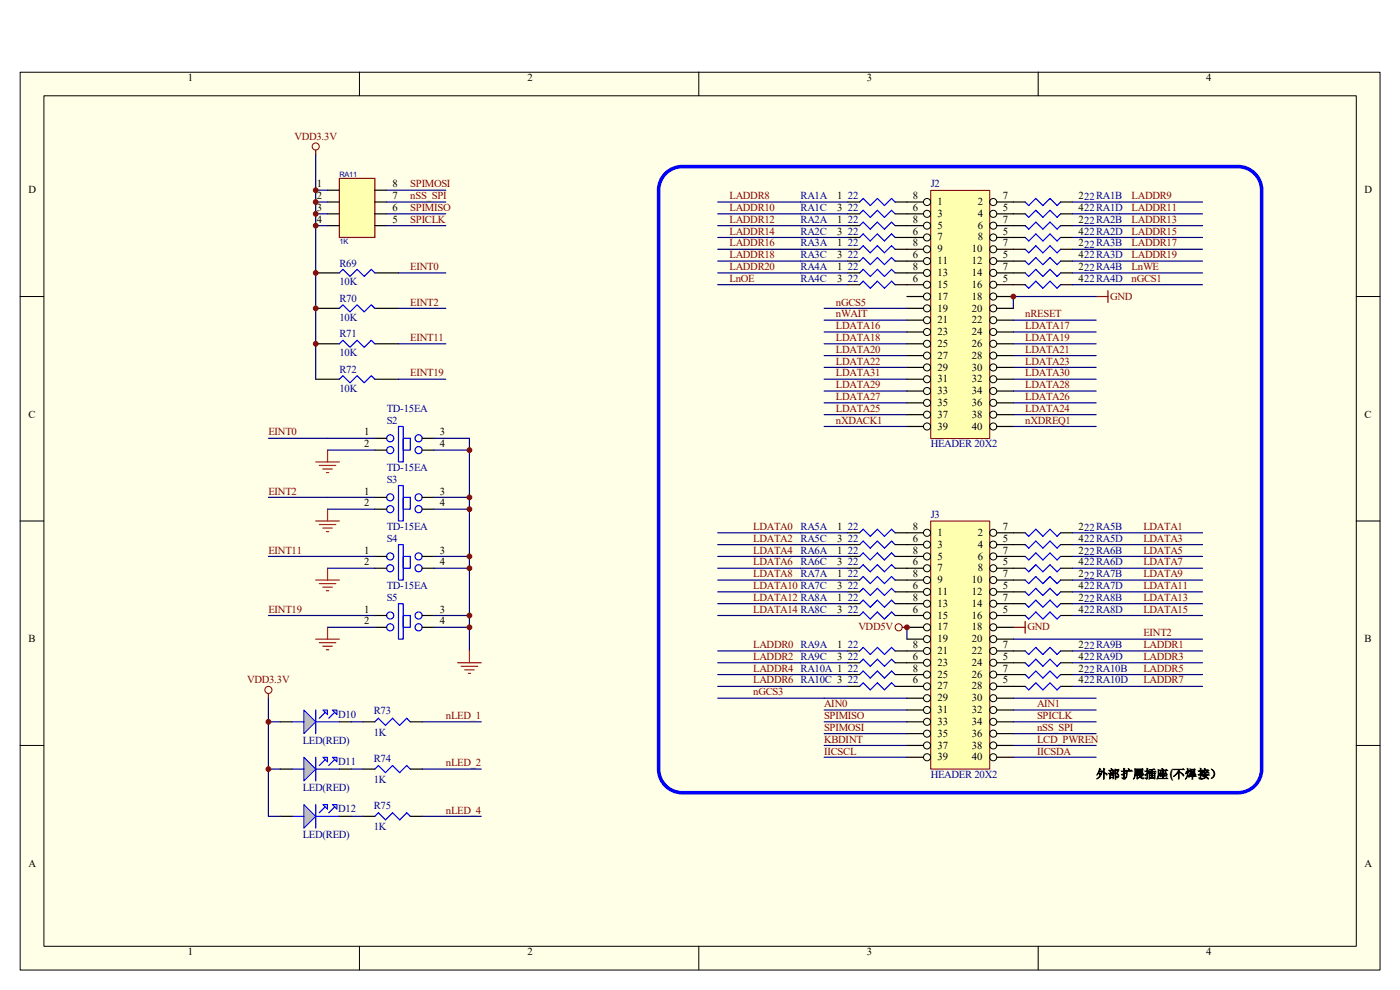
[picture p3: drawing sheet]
<svg xmlns="http://www.w3.org/2000/svg" width="297mm" height="210mm" viewBox="0 0 297 210" stroke-linecap="round" stroke-linejoin="round" font-family="sans-serif">
<path d="M4.3 15.3h288.5v190.5h-288.5z" fill="#ffffe8"/>
<g fill="none" stroke="#000" stroke-width=".21">
<path d="M4.3 15.3h288.5v190.5h-288.5zM76.3 15.3v5M148.3 15.3v5M220.2 15.3v5M9.3 20.3h278.4v180.4h-278.4zM4.3 62.9h5M287.7 62.9h5M4.3 110.5h5M287.7 110.5h5M4.3 158.1h5M287.7 158.1h5M76.3 200.7v5.1"/>
<path d="M148.3 200.7v5.1M220.2 200.7v5.1"/>
</g>
<path d="M140.9 37.1a5 5 0 0 1 3.8-1.8h117.9a5 5 0 0 1 5.1 5v122.9a5 5 0 0 1-5.1 5h-117.9a5 5 0 0 1-5-5v-122.9a5 5 0 0 1 1.2-3.2z" fill="none" stroke="#00f" stroke-width=".75"/>
<circle cx="190.7" cy="133.1" r=".75" fill="none" stroke="#800000" stroke-width=".21"/>
<path d="M191.4 133.1h1M215 133.1h2.5M217.5 131.8v2.5" fill="none" stroke="#800000" stroke-width=".25"/>
<g fill="none" stroke="#000080" stroke-width=".25">
<path d="M152.3 57.9h17.5M152.3 55.4h17.5M152.3 52.9h17.5M152.3 50.4h17.5M152.3 47.9h17.5M152.3 45.4h17.5M152.3 42.9h17.5M237.6 55.4h17.5M237.6 52.9h17.5M237.6 50.4h17.5M237.6 47.9h17.5M237.6 45.4h17.5"/>
<path d="M237.6 42.9h17.5M174.8 77.9h17.6M174.8 75.4h17.6M174.8 72.9h17.6M174.8 70.4h17.6M215 77.9h17.5M215 75.4h17.5M215 72.9h17.5M215 70.4h17.5M174.8 88h17.6M174.8 85.5h17.6M174.8 83h17.6"/>
<path d="M174.8 80.4h17.6M215 88h17.5M215 85.5h17.5M215 83h17.5M215 80.4h17.5M152.3 113h17.5M152.3 118h17.5M152.3 115.5h17.5M237.6 113h17.5M237.6 118h17.5M237.6 115.5h17.5M152.3 138.1h17.5"/>
<path d="M152.3 130.6h17.5M152.3 128.1h17.5M152.3 125.6h17.5M152.3 123.1h17.5M152.3 120.5h17.5M237.6 138.1h17.5M237.6 130.6h17.5M237.6 128.1h17.5M237.6 125.6h17.5M237.6 123.1h17.5M237.6 120.5h17.5M152.3 145.6h17.5"/>
<path d="M152.3 143.1h17.5M152.3 140.6h17.5M237.6 145.6h17.5M237.6 143.1h17.5M237.6 140.6h17.5"/>
</g>
<path d="M197.5 110.6h12.5v52.6h-12.5z" fill="#ffffb0"/>
<path d="M197.4 110.5h12.6v52.7h-12.6z" fill="none" stroke="#800000" stroke-width=".21"/>
<g fill="none" stroke="#000" stroke-width=".21">
<circle cx="196.7" cy="115.5" r=".75"/>
<circle cx="196.7" cy="118" r=".75"/>
<circle cx="196.7" cy="113" r=".75"/>
<circle cx="210.7" cy="118" r=".75"/>
<circle cx="210.7" cy="115.5" r=".75"/>
<circle cx="210.7" cy="113" r=".75"/>
<circle cx="196.7" cy="130.6" r=".75"/>
<circle cx="196.7" cy="135.6" r=".75"/>
<circle cx="196.7" cy="138.1" r=".75"/>
<circle cx="196.7" cy="128.1" r=".75"/>
<circle cx="196.7" cy="120.5" r=".75"/>
<circle cx="196.7" cy="123.1" r=".75"/>
<circle cx="196.7" cy="133.1" r=".75"/>
<circle cx="196.7" cy="125.6" r=".75"/>
<circle cx="210.7" cy="135.6" r=".75"/>
<circle cx="210.7" cy="138.1" r=".75"/>
<circle cx="210.7" cy="133.1" r=".75"/>
<circle cx="210.7" cy="128.1" r=".75"/>
<circle cx="210.7" cy="123.1" r=".75"/>
<circle cx="210.7" cy="120.5" r=".75"/>
<circle cx="210.7" cy="125.6" r=".75"/>
<circle cx="210.7" cy="130.6" r=".75"/>
<circle cx="196.7" cy="153.1" r=".75"/>
<circle cx="196.7" cy="158.1" r=".75"/>
<circle cx="196.7" cy="145.6" r=".75"/>
<circle cx="196.7" cy="148.1" r=".75"/>
<circle cx="196.7" cy="155.6" r=".75"/>
<circle cx="196.7" cy="140.6" r=".75"/>
<circle cx="196.7" cy="143.1" r=".75"/>
<circle cx="196.7" cy="150.6" r=".75"/>
<circle cx="210.7" cy="155.6" r=".75"/>
<circle cx="210.7" cy="145.6" r=".75"/>
<circle cx="210.7" cy="150.6" r=".75"/>
<circle cx="210.7" cy="153.1" r=".75"/>
<circle cx="210.7" cy="158.1" r=".75"/>
<circle cx="210.7" cy="140.6" r=".75"/>
<circle cx="210.7" cy="148.1" r=".75"/>
<circle cx="210.7" cy="143.1" r=".75"/>
<circle cx="196.7" cy="160.6" r=".75"/>
<circle cx="210.7" cy="160.6" r=".75"/>
</g>
<g fill="none" stroke="#000" stroke-width=".25">
<path d="M192.4 113h3.5M192.4 115.5h3.5M192.4 118h3.5M211.5 113h3.5M211.5 115.5h3.5M211.5 118h3.5M192.4 120.5h3.5M192.4 123.1h3.5M192.4 125.6h3.5M192.4 128.1h3.5M192.4 130.6h3.5M192.4 133.1h3.5"/>
<path d="M192.4 135.6h3.5M192.4 138.1h3.5M211.5 120.5h3.5M211.5 123.1h3.5M211.5 125.6h3.5M211.5 128.1h3.5M211.5 130.6h3.5M211.5 133.1h3.5M211.5 135.6h3.5M211.5 138.1h3.5M192.4 140.6h3.5M192.4 143.1h3.5"/>
<path d="M192.4 145.6h3.5M192.4 148.1h3.5M192.4 150.6h3.5M192.4 153.1h3.5M192.4 155.6h3.5M192.4 158.1h3.5M211.5 140.6h3.5M211.5 143.1h3.5M211.5 145.6h3.5M211.5 148.1h3.5M211.5 150.6h3.5M211.5 153.1h3.5"/>
<path d="M211.5 155.6h3.5M211.5 158.1h3.5M192.4 160.6h3.5M211.5 160.6h3.5"/>
</g>
<path d="M192.4 133.1v2.5M174.8 150.6h17.6M174.8 153.1h17.6M174.8 155.6h17.6M174.8 158.1h17.6M215 150.6h17.5M215 153.1h17.5M215 155.6h17.5M215 158.1h17.5M174.8 160.6h17.6M215 160.6h17.5" fill="none" stroke="#000080" stroke-width=".25"/>
<path d="M197.5 40.4h12.5v52.6h-12.5z" fill="#ffffb0"/>
<g fill="none" stroke="#800000" stroke-width=".21">
<path d="M197.4 40.4h12.6v52.6h-12.6z"/>
<circle cx="67" cy="31.1" r=".75"/>
</g>
<g fill="none" stroke="#000" stroke-width=".21">
<circle cx="196.7" cy="50.4" r=".75"/>
<circle cx="196.7" cy="42.9" r=".75"/>
<circle cx="196.7" cy="52.9" r=".75"/>
<circle cx="196.7" cy="47.9" r=".75"/>
<circle cx="196.7" cy="45.4" r=".75"/>
<circle cx="196.7" cy="55.4" r=".75"/>
<circle cx="196.7" cy="57.9" r=".75"/>
<circle cx="210.7" cy="50.4" r=".75"/>
<circle cx="210.7" cy="42.9" r=".75"/>
<circle cx="210.7" cy="45.4" r=".75"/>
<circle cx="210.7" cy="55.4" r=".75"/>
<circle cx="210.7" cy="47.9" r=".75"/>
<circle cx="210.7" cy="52.9" r=".75"/>
<circle cx="210.7" cy="57.9" r=".75"/>
<circle cx="196.7" cy="72.9" r=".75"/>
<circle cx="196.7" cy="65.4" r=".75"/>
<circle cx="196.7" cy="70.4" r=".75"/>
<circle cx="196.7" cy="60.4" r=".75"/>
<circle cx="196.7" cy="75.4" r=".75"/>
<circle cx="196.7" cy="62.9" r=".75"/>
<circle cx="196.7" cy="67.9" r=".75"/>
<circle cx="196.7" cy="77.9" r=".75"/>
<circle cx="210.7" cy="65.4" r=".75"/>
<circle cx="210.7" cy="70.4" r=".75"/>
<circle cx="210.7" cy="62.9" r=".75"/>
<circle cx="210.7" cy="72.9" r=".75"/>
<circle cx="210.7" cy="75.4" r=".75"/>
<circle cx="210.7" cy="67.9" r=".75"/>
<circle cx="210.7" cy="77.9" r=".75"/>
<circle cx="210.7" cy="60.4" r=".75"/>
<circle cx="196.7" cy="88" r=".75"/>
<circle cx="196.7" cy="85.5" r=".75"/>
<circle cx="196.7" cy="90.5" r=".75"/>
<circle cx="196.7" cy="80.4" r=".75"/>
<circle cx="196.7" cy="83" r=".75"/>
<circle cx="210.7" cy="85.5" r=".75"/>
<circle cx="210.7" cy="90.5" r=".75"/>
<circle cx="210.7" cy="80.4" r=".75"/>
<circle cx="210.7" cy="88" r=".75"/>
<circle cx="210.7" cy="83" r=".75"/>
</g>
<g fill="none" stroke="#000" stroke-width=".25">
<path d="M67 57.9h5M79.5 57.9h5M179.9 42.9h2.5M179.9 45.4h2.5M179.9 47.9h2.5M179.9 50.4h2.5M179.9 52.9h2.5M179.9 55.4h2.5M179.9 57.9h2.5M189.9 42.9h6M189.9 45.4h6M189.9 47.9h6"/>
<path d="M189.9 50.4h6M189.9 52.9h6M189.9 55.4h6M189.9 57.9h6M211.5 42.9h6M211.5 45.4h6M211.5 47.9h6M211.5 50.4h6M211.5 52.9h6M211.5 55.4h6M211.5 57.9h6M225 42.9h2.5"/>
<path d="M225 45.4h2.5M225 47.9h2.5M225 50.4h2.5M225 52.9h2.5M225 55.4h2.5M225 57.9h2.5M67 65.4h5M67 72.9h5M79.5 65.4h5M79.5 72.9h5M179.9 60.4h2.5M189.9 60.4h6"/>
<path d="M192.4 62.9h3.5M192.4 65.4h3.5M192.4 67.9h3.5M192.4 70.4h3.5M192.4 72.9h3.5M192.4 75.4h3.5M192.4 77.9h3.5M211.5 60.4h6M211.5 62.9h3.5M211.5 65.4h3.5M211.5 67.9h3.5M211.5 70.4h3.5"/>
<path d="M211.5 72.9h3.5M211.5 75.4h3.5M211.5 77.9h3.5M225 60.4h2.5M67 80.4h5M79.5 80.4h5M192.4 80.4h3.5M192.4 83h3.5M192.4 85.5h3.5M192.4 88h3.5M192.4 90.5h3.5M211.5 80.4h3.5"/>
<path d="M211.5 83h3.5M211.5 85.5h3.5M211.5 88h3.5M211.5 90.5h3.5M179.9 113h2.5M179.9 115.5h2.5M179.9 118h2.5M189.9 113h2.5M189.9 115.5h2.5M189.9 118h2.5M215 113h2.5M215 115.5h2.5"/>
<path d="M215 118h2.5M225 113h2.5M225 115.5h2.5M225 118h2.5M179.9 120.5h2.5M179.9 123.1h2.5M179.9 125.6h2.5M179.9 128.1h2.5M179.9 130.6h2.5M179.9 138.1h2.5M189.9 120.5h2.5M189.9 123.1h2.5"/>
<path d="M189.9 125.6h2.5M189.9 128.1h2.5M189.9 130.6h2.5M189.9 138.1h2.5M215 120.5h2.5M215 123.1h2.5M215 125.6h2.5M215 128.1h2.5M215 130.6h2.5M215 138.1h2.5M225 120.5h2.5M225 123.1h2.5"/>
<path d="M225 125.6h2.5M225 128.1h2.5M225 130.6h2.5M225 138.1h2.5M179.9 140.6h2.5M179.9 143.1h2.5M179.9 145.6h2.5M189.9 140.6h2.5M189.9 143.1h2.5M189.9 145.6h2.5M215 140.6h2.5M215 143.1h2.5"/>
<path d="M215 145.6h2.5M225 140.6h2.5M225 143.1h2.5M225 145.6h2.5"/>
</g>
<g fill="none" stroke="#000080" stroke-width=".25">
<path d="M67 57.9v22.5M84.5 57.9h10.1M169.8 57.9h10.1M169.8 42.9h10.1M169.8 45.4h10.1M169.8 47.9h10.1M169.8 50.4h10.1M169.8 52.9h10.1M169.8 55.4h10.1M227.5 57.9h27.6M227.5 42.9h10.1M227.5 45.4h10.1"/>
<path d="M227.5 47.9h10.1M227.5 50.4h10.1M227.5 52.9h10.1M227.5 55.4h10.1M84.5 65.4h10.1M84.5 72.9h10.1M152.3 60.4h27.6M174.8 67.9h17.6M174.8 65.4h17.6M215 67.9h17.5M227.5 60.4h27.6M232.5 62.9h-17.5v2.5"/>
<path d="M56.9 93h12.6M84.5 80.4h10.1M99.6 93v45.1M174.8 90.5h17.6M215 90.5h17.5M56.9 118h12.6M56.9 105.5h12.6M169.8 113h10.1M169.8 115.5h10.1M169.8 118h10.1M227.5 113h10.1M227.5 115.5h10.1"/>
<path d="M227.5 118h10.1M56.9 130.6h12.6M169.8 120.5h10.1M169.8 123.1h10.1M169.8 125.6h10.1M169.8 128.1h10.1M169.8 130.6h10.1M169.8 138.1h10.1M215 135.6h40.1M227.5 120.5h10.1M227.5 123.1h10.1M227.5 125.6h10.1"/>
<path d="M227.5 128.1h10.1M227.5 130.6h10.1M227.5 138.1h10.1M152.3 148.1h40.1M169.8 140.6h10.1M169.8 143.1h10.1M169.8 145.6h10.1M215 148.1h17.5M227.5 140.6h10.1M227.5 143.1h10.1M227.5 145.6h10.1M56.9 163.2v10"/>
<path d="M89.6 163.2h12.5M89.6 173.2h12.5"/>
</g>
<path d="M67 31.8v1M232.5 62.9h2.6M235.1 61.7v2.5" fill="none" stroke="#800000" stroke-width=".25"/>
<g fill="none" stroke="#00f" stroke-width=".25">
<path d="M72 57.9l.7-.8 1.6 1.5 1.5-1.5 1.5 1.5 1.5-1.5 .7 .8M182.4 42.9l.7-.8 1.5 1.5 1.5-1.5 1.5 1.5 1.5-1.5 .8 .8M182.4 45.4l.7-.8 1.5 1.5 1.5-1.5 1.5 1.5 1.5-1.5 .8 .8M182.4 47.9l.7-.8 1.5 1.5 1.5-1.5 1.5 1.5 1.5-1.5 .8 .8M182.4 50.4l.7-.8 1.5 1.5 1.5-1.5 1.5 1.5 1.5-1.5 .8 .8M182.4 52.9l.7-.8 1.5 1.5 1.5-1.5 1.5 1.5 1.5-1.5 .8 .8M182.4 55.4l.7-.8 1.5 1.5 1.5-1.5 1.5 1.5 1.5-1.5 .8 .8M182.4 57.9l.7-.8 1.5 1.5 1.5-1.5 1.5 1.5 1.5-1.5 .8 .8M217.5 42.9l.7 .7 1.5-1.5 1.6 1.5 1.5-1.5 1.5 1.5 .7-.7M217.5 45.4l.7 .7 1.5-1.5 1.6 1.5 1.5-1.5 1.5 1.5 .7-.7M217.5 47.9l.7 .7 1.5-1.5 1.6 1.5 1.5-1.5 1.5 1.5 .7-.7M217.5 50.4l.7 .7 1.5-1.5 1.6 1.5 1.5-1.5 1.5 1.5 .7-.7"/>
<path d="M217.5 52.9l.7 .7 1.5-1.5 1.6 1.5 1.5-1.5 1.5 1.5 .7-.7M217.5 55.4l.7 .7 1.5-1.5 1.6 1.5 1.5-1.5 1.5 1.5 .7-.7M217.5 57.9l.7 .7 1.5-1.5 1.6 1.5 1.5-1.5 1.5 1.5 .7-.7M72 65.4l.7-.7 1.6 1.5 1.5-1.5 1.5 1.5 1.5-1.5 .7 .7M72 72.9l.7-.7 1.6 1.5 1.5-1.5 1.5 1.5 1.5-1.5 .7 .7M182.4 60.4l.7-.8 1.5 1.6 1.5-1.6 1.5 1.6 1.5-1.6 .8 .8M217.5 60.4l.7 .8 1.5-1.6 1.6 1.6 1.5-1.6 1.5 1.6 .7-.8M72 80.4l.7-.7 1.6 1.5 1.5-1.5 1.5 1.5 1.5-1.5 .7 .7M182.4 113l.7-.7 1.5 1.5 1.5-1.5 1.5 1.5 1.5-1.5 .8 .7M182.4 115.5l.7-.7 1.5 1.5 1.5-1.5 1.5 1.5 1.5-1.5 .8 .7M182.4 118l.7-.7 1.5 1.5 1.5-1.5 1.5 1.5 1.5-1.5 .8 .7M217.5 113l.7 .8 1.5-1.5 1.6 1.5 1.5-1.5 1.5 1.5 .7-.8"/>
<path d="M217.5 115.5l.7 .8 1.5-1.5 1.6 1.5 1.5-1.5 1.5 1.5 .7-.8M217.5 118l.7 .8 1.5-1.5 1.6 1.5 1.5-1.5 1.5 1.5 .7-.8M182.4 120.5l.7-.7 1.5 1.5 1.5-1.5 1.5 1.5 1.5-1.5 .8 .7M182.4 123.1l.7-.8 1.5 1.5 1.5-1.5 1.5 1.5 1.5-1.5 .8 .8M182.4 125.6l.7-.8 1.5 1.5 1.5-1.5 1.5 1.5 1.5-1.5 .8 .8M182.4 128.1l.7-.8 1.5 1.5 1.5-1.5 1.5 1.5 1.5-1.5 .8 .8M182.4 130.6l.7-.8 1.5 1.5 1.5-1.5 1.5 1.5 1.5-1.5 .8 .8M182.4 138.1l.7-.8 1.5 1.5 1.5-1.5 1.5 1.5 1.5-1.5 .8 .8M217.5 120.5l.7 .8 1.5-1.5 1.6 1.5 1.5-1.5 1.5 1.5 .7-.8M217.5 123.1l.7 .7 1.5-1.5 1.6 1.5 1.5-1.5 1.5 1.5 .7-.7M217.5 125.6l.7 .7 1.5-1.5 1.6 1.5 1.5-1.5 1.5 1.5 .7-.7M217.5 128.1l.7 .7 1.5-1.5 1.6 1.5 1.5-1.5 1.5 1.5 .7-.7"/>
<path d="M217.5 130.6l.7 .7 1.5-1.5 1.6 1.5 1.5-1.5 1.5 1.5 .7-.7M217.5 138.1l.7 .7 1.5-1.5 1.6 1.5 1.5-1.5 1.5 1.5 .7-.7M182.4 140.6l.7-.8 1.5 1.5 1.5-1.5 1.5 1.5 1.5-1.5 .8 .8M182.4 143.1l.7-.7 1.5 1.5 1.5-1.5 1.5 1.5 1.5-1.5 .8 .7M182.4 145.6l.7-.7 1.5 1.5 1.5-1.5 1.5 1.5 1.5-1.5 .8 .7M217.5 145.6l.7 .8 1.5-1.5 1.6 1.5 1.5-1.5 1.5 1.5 .7-.8M217.5 140.6l.7 .7 1.5-1.5 1.6 1.5 1.5-1.5 1.5 1.5 .7-.7M217.5 143.1l.7 .8 1.5-1.5 1.6 1.5 1.5-1.5 1.5 1.5 .7-.8"/>
</g>
<g fill="#800000" stroke="#800000" stroke-width=".21">
<circle cx="192.4" cy="133.1" r=".5"/>
<circle cx="215" cy="62.9" r=".5"/>
</g>
<g fill="none" stroke="#f00" stroke-width=".25">
<path d="M67 98h5M67.7 98.7h3.5M68.5 99.5h2M69.5 95.5v2.5M67 110.5h5M67.7 111.3h3.5M68.5 112h2M69.2 112.8h.5M69.2 100.2h.5M69.5 108v2.5M67 135.6h5M67 123.1h5"/>
<path d="M67.7 136.3h3.5M67.7 123.8h3.5M68.5 137.1h2M68.5 124.6h2M69.2 137.8h.5M69.2 125.3h.5M69.5 120.5v2.6M69.5 133.1v2.5M99.6 138.1v2.5M97.1 140.6h5M97.8 141.3h3.5M98.6 142.1h2"/>
<path d="M99.3 142.9h.5"/>
</g>
<g fill="#c0c0c0" stroke="#00f" stroke-width=".21">
<path d="M64.5 160.6l2.5 2.6-2.5 2.5z"/>
<path d="M68.5 160.6h1v1z"/>
<path d="M70.5 160.6h1v1z"/>
</g>
<path d="M62 163.2h2.5M67 160.6v5.1M67 163.2h5M69 161.1l-1.3 1.3M71 161.1l-1.3 1.3" fill="none" stroke="#00f" stroke-width=".25"/>
<path d="M59.5 163.2h2.5M72 163.2h2.5" fill="none" stroke="#000" stroke-width=".25"/>
<g fill="#c0c0c0" stroke="#00f" stroke-width=".21">
<path d="M64.5 170.7l2.5 2.5-2.5 2.5z"/>
<path d="M68.5 170.7h1v1z"/>
<path d="M70.5 170.7h1v1z"/>
</g>
<path d="M62 173.2h2.5M67 170.7v5M67 173.2h5M69 171.2l-1.3 1.2M71 171.2l-1.3 1.2M79.5 163.2l.8-.8 1.5 1.5 1.5-1.5 1.5 1.5 1.5-1.5 .7 .8M79.5 173.2l.8-.8 1.5 1.5 1.5-1.5 1.5 1.5 1.5-1.5 .7 .8" fill="none" stroke="#00f" stroke-width=".25"/>
<path d="M59.5 173.2h2.5M72 173.2h2.5M77 173.2h2.5M77 163.2h2.5M87 173.2h2.6M87 163.2h2.6" fill="none" stroke="#000" stroke-width=".25"/>
<path d="M89.6 153.1h12.5M56.9 163.2h2.6M56.9 173.2h2.6M74.5 163.2h2.5M74.5 173.2h2.5" fill="none" stroke="#000080" stroke-width=".25"/>
<circle cx="56.9" cy="146.4" r=".75" fill="none" stroke="#800000" stroke-width=".21"/>
<path d="M56.9 147.1v1" fill="none" stroke="#800000" stroke-width=".25"/>
<g fill="#c0c0c0" stroke="#00f" stroke-width=".21">
<path d="M64.5 150.6l2.5 2.5-2.5 2.5z"/>
<path d="M68.5 150.6h1v1z"/>
<path d="M70.5 150.6h1v1z"/>
</g>
<g fill="none" stroke="#00f" stroke-width=".25">
<path d="M72 40.3l1-1 1.3 1.3 1.5-1.5 1.5 1.5 1.2-1.3 1 1M72 42.9l1-1 1.3 1.2 1.5-1.5 1.5 1.5 1.2-1.2 1 1M72 45.4l1-1 1.3 1.2 1.5-1.5 1.5 1.5 1.2-1.2 1 1M72 47.9l1-1 1.3 1.2 1.5-1.5 1.5 1.5 1.2-1.2 1 1M84.5 90.5h1v7.5h-1zM85.5 93h1.5v2.5h-1.5zM84.5 103h1v7.5h-1zM84.5 115.5h1v7.6h-1zM85.5 105.5h1.5v2.5h-1.5zM85.5 118h1.5v2.5h-1.5zM84.5 128.1h1v7.5h-1zM85.5 130.6h1.5v2.5h-1.5z"/>
<path d="M62 153.1h2.5M67 150.6v5M67 153.1h5M69 151.1l-1.3 1.3M71 151.1l-1.3 1.3M79.5 153.1l.8-.7 1.5 1.5 1.5-1.5 1.5 1.5 1.5-1.5 .7 .7"/>
<circle cx="82.8" cy="93" r=".75"/>
<circle cx="82.8" cy="95.5" r=".75"/>
<circle cx="88.8" cy="93" r=".75"/>
<circle cx="88.8" cy="95.5" r=".75"/>
<circle cx="82.8" cy="118" r=".75"/>
<circle cx="82.8" cy="108" r=".75"/>
<circle cx="82.8" cy="105.5" r=".75"/>
<circle cx="88.8" cy="105.5" r=".75"/>
<circle cx="88.8" cy="108" r=".75"/>
<circle cx="88.8" cy="118" r=".75"/>
<circle cx="82.8" cy="133.1" r=".75"/>
<circle cx="82.8" cy="130.6" r=".75"/>
<circle cx="82.8" cy="120.5" r=".75"/>
<circle cx="88.8" cy="120.5" r=".75"/>
<circle cx="88.8" cy="130.6" r=".75"/>
<circle cx="88.8" cy="133.1" r=".75"/>
</g>
<g fill="none" stroke="#000" stroke-width=".25">
<path d="M79.5 93h2.5M79.5 95.5h2.5M89.6 93h2.5M89.6 95.5h2.5M79.5 105.5h2.5M79.5 108h2.5M79.5 118h2.5M89.6 105.5h2.5M89.6 108h2.5M89.6 118h2.5M79.5 120.5h2.5M79.5 130.6h2.5"/>
<path d="M79.5 133.1h2.5M89.6 120.5h2.5M89.6 130.6h2.5M89.6 133.1h2.5M59.5 153.1h2.5M72 153.1h2.5M77 153.1h2.5M87 153.1h2.6"/>
</g>
<g fill="none" stroke="#000080" stroke-width=".25">
<path d="M69.5 93h10M69.5 95.5h10M92.1 93h7.5M92.1 95.5h7.5M69.5 105.5h10M69.5 108h10M69.5 118h10M92.1 105.5h7.5M92.1 108h7.5M92.1 118h7.5M69.5 120.5h10M69.5 130.6h10"/>
<path d="M69.5 133.1h10M92.1 120.5h7.5M92.1 130.6h7.5M92.1 133.1h7.5M56.9 153.1h2.6M56.9 148.1v15.1M74.5 153.1h2.5"/>
</g>
<path d="M72 37.8h7.5v12.6h-7.5z" fill-rule="evenodd" fill="#ffffb0" stroke="#800000" stroke-width=".25"/>
<path d="M69.5 40.3h2.5M69.5 42.9h2.5M69.5 45.4h2.5M69.5 47.9h2.5M79.5 40.3h2.5M79.5 42.9h2.5M79.5 45.4h2.5M79.5 47.9h2.5" fill="none" stroke="#000" stroke-width=".25"/>
<path d="M67 32.8v25.1M67 45.4h2.5M67 42.9h2.5M67 40.3h2.5M67 47.9h2.5M82 45.4h12.6M82 42.9h12.6M82 40.3h12.6M82 47.9h12.6" fill="none" stroke="#000080" stroke-width=".25"/>
<g fill="#800000" stroke="#800000" stroke-width=".21">
<circle cx="67" cy="65.4" r=".5"/>
<circle cx="67" cy="72.9" r=".5"/>
<circle cx="67" cy="57.9" r=".5"/>
<circle cx="56.9" cy="153.1" r=".5"/>
<circle cx="99.6" cy="95.5" r=".5"/>
<circle cx="99.6" cy="105.5" r=".5"/>
<circle cx="99.6" cy="108" r=".5"/>
<circle cx="99.6" cy="118" r=".5"/>
<circle cx="99.6" cy="120.5" r=".5"/>
<circle cx="99.6" cy="130.6" r=".5"/>
<circle cx="99.6" cy="133.1" r=".5"/>
<circle cx="67" cy="45.4" r=".5"/>
<circle cx="67" cy="42.9" r=".5"/>
<circle cx="67" cy="40.4" r=".5"/>
<circle cx="67" cy="47.9" r=".5"/>
<circle cx="56.9" cy="163.2" r=".5"/>
</g>
<text font-size="2.5" x="232.5" y="165.1">外部扩展插座(不焊接）</text>
<g font-size="2.3">
<text x="39.9" y="17.2">1</text>
<text x="111.9" y="17.2">2</text>
<text x="183.9" y="17.2">3</text>
<text x="255.9" y="17.2">4</text>
<text x="6" y="41">D</text>
<text x="67.2" y="39.8">1</text>
<text x="83.3" y="39.8">8</text>
<text x="289.5" y="41">D</text>
<text x="67.2" y="42.2">2</text>
<text x="67.2" y="44.7">3</text>
<text x="67.2" y="47.3">4</text>
<text x="83.3" y="47.3">5</text>
<text x="83.3" y="44.7">6</text>
<text x="83.3" y="42.2">7</text>
<text x="177.6" y="42.2">1</text>
<text x="177.6" y="44.7">3</text>
<text x="177.6" y="47.3">1</text>
<text x="193.7" y="42.2">8</text>
<text x="193.7" y="44.7">6</text>
<text x="193.7" y="47.3">8</text>
<text x="198.9" y="43.5">1</text>
<text x="198.9" y="46">3</text>
<text x="207.5" y="43.5">2</text>
<text x="207.5" y="46">4</text>
<text x="212.7" y="42.2">7</text>
<text x="212.7" y="44.7">5</text>
<text x="212.7" y="47.3">7</text>
<text x="228.8" y="42.2">222RA1B</text>
<text x="228.8" y="44.7">422RA1D</text>
<text x="228.8" y="47.3">222RA2B</text>
<text x="177.6" y="49.8">3</text>
<text x="177.6" y="52.3">1</text>
<text x="193.7" y="49.8">6</text>
<text x="193.7" y="52.3">8</text>
<text x="198.9" y="48.5">5</text>
<text x="198.9" y="51">7</text>
<text x="198.9" y="53.6">9</text>
<text x="206.2" y="53.6">10</text>
<text x="207.5" y="48.5">6</text>
<text x="207.5" y="51">8</text>
<text x="212.7" y="49.8">5</text>
<text x="212.7" y="52.3">7</text>
<text x="228.8" y="49.8">422RA2D</text>
<text x="228.8" y="52.3">222RA3B</text>
<text x="177.6" y="54.8">3</text>
<text x="177.6" y="57.3">1</text>
<text x="177.6" y="59.8">3</text>
<text x="193.7" y="54.8">6</text>
<text x="193.7" y="57.3">8</text>
<text x="193.7" y="59.8">6</text>
<text x="198.9" y="56">11</text>
<text x="198.9" y="58.5">13</text>
<text x="206.2" y="56">12</text>
<text x="206.2" y="58.5">14</text>
<text x="212.7" y="54.8">5</text>
<text x="212.7" y="57.3">7</text>
<text x="212.7" y="59.8">5</text>
<text x="228.8" y="54.8">422RA3D</text>
<text x="228.8" y="57.3">222RA4B</text>
<text x="228.8" y="59.8">422RA4D</text>
<text x="198.9" y="61">15</text>
<text x="198.9" y="63.5">17</text>
<text x="206.2" y="61">16</text>
<text x="206.2" y="63.5">18</text>
<text x="198.9" y="66.1">19</text>
<text x="198.9" y="68.6">21</text>
<text x="198.9" y="71.1">23</text>
<text x="206.2" y="66.1">20</text>
<text x="206.2" y="68.6">22</text>
<text x="206.2" y="71.1">24</text>
<text x="198.9" y="73.6">25</text>
<text x="198.9" y="76.1">27</text>
<text x="206.2" y="73.6">26</text>
<text x="206.2" y="76.1">28</text>
<text x="198.9" y="78.6">29</text>
<text x="198.9" y="81.1">31</text>
<text x="198.9" y="83.6">33</text>
<text x="206.2" y="78.6">30</text>
<text x="206.2" y="81.1">32</text>
<text x="206.2" y="83.6">34</text>
<text x="6" y="88.6">C</text>
<text x="198.9" y="86.1">35</text>
<text x="198.9" y="88.6">37</text>
<text x="206.2" y="86.1">36</text>
<text x="206.2" y="88.6">38</text>
<text x="289.5" y="88.6">C</text>
<text x="77.3" y="92.4">1</text>
<text x="77.3" y="94.9">2</text>
<text x="93.3" y="92.4">3</text>
<text x="93.3" y="94.9">4</text>
<text x="198.9" y="91.1">39</text>
<text x="206.2" y="91.1">40</text>
<text x="77.3" y="104.9">1</text>
<text x="77.3" y="107.4">2</text>
<text x="93.3" y="104.9">3</text>
<text x="93.3" y="107.4">4</text>
<text x="177.6" y="112.4">1</text>
<text x="193.7" y="112.4">8</text>
<text x="198.9" y="113.7">1</text>
<text x="207.5" y="113.7">2</text>
<text x="212.7" y="112.4">7</text>
<text x="228.8" y="112.4">222RA5B</text>
<text x="77.3" y="117.4">1</text>
<text x="77.3" y="119.9">2</text>
<text x="93.3" y="117.4">3</text>
<text x="93.3" y="119.9">4</text>
<text x="177.6" y="114.9">3</text>
<text x="177.6" y="117.4">1</text>
<text x="177.6" y="119.9">3</text>
<text x="193.7" y="114.9">6</text>
<text x="193.7" y="117.4">8</text>
<text x="193.7" y="119.9">6</text>
<text x="198.9" y="116.2">3</text>
<text x="198.9" y="118.7">5</text>
<text x="207.5" y="116.2">4</text>
<text x="207.5" y="118.7">6</text>
<text x="212.7" y="114.9">5</text>
<text x="212.7" y="117.4">7</text>
<text x="212.7" y="119.9">5</text>
<text x="228.8" y="114.9">422RA5D</text>
<text x="228.8" y="117.4">222RA6B</text>
<text x="228.8" y="119.9">422RA6D</text>
<text x="177.6" y="122.5">1</text>
<text x="177.6" y="125">3</text>
<text x="193.7" y="122.5">8</text>
<text x="193.7" y="125">6</text>
<text x="198.9" y="121.2">7</text>
<text x="198.9" y="123.7">9</text>
<text x="206.2" y="123.7">10</text>
<text x="207.5" y="121.2">8</text>
<text x="212.7" y="122.5">7</text>
<text x="212.7" y="125">5</text>
<text x="228.8" y="122.5">222RA7B</text>
<text x="228.8" y="125">422RA7D</text>
<text x="77.3" y="130">1</text>
<text x="93.3" y="130">3</text>
<text x="177.6" y="127.5">1</text>
<text x="177.6" y="130">3</text>
<text x="193.7" y="127.5">8</text>
<text x="193.7" y="130">6</text>
<text x="198.9" y="126.2">11</text>
<text x="198.9" y="128.7">13</text>
<text x="198.9" y="131.2">15</text>
<text x="206.2" y="126.2">12</text>
<text x="206.2" y="128.7">14</text>
<text x="206.2" y="131.2">16</text>
<text x="212.7" y="127.5">7</text>
<text x="212.7" y="130">5</text>
<text x="228.8" y="127.5">222RA8B</text>
<text x="228.8" y="130">422RA8D</text>
<text x="6" y="136.2">B</text>
<text x="77.3" y="132.5">2</text>
<text x="93.3" y="132.5">4</text>
<text x="177.6" y="137.5">1</text>
<text x="193.7" y="137.5">8</text>
<text x="198.9" y="133.7">17</text>
<text x="198.9" y="136.2">19</text>
<text x="206.2" y="133.7">18</text>
<text x="206.2" y="136.2">20</text>
<text x="212.7" y="137.5">7</text>
<text x="228.8" y="137.5">222RA9B</text>
<text x="289.5" y="136.2">B</text>
<text x="177.6" y="140">3</text>
<text x="193.7" y="140">6</text>
<text x="193.7" y="142.5">8</text>
<text x="198.9" y="138.7">21</text>
<text x="198.9" y="141.3">23</text>
<text x="198.9" y="143.8">25</text>
<text x="206.2" y="138.7">22</text>
<text x="206.2" y="141.3">24</text>
<text x="206.2" y="143.8">26</text>
<text x="212.7" y="140">5</text>
<text x="212.7" y="142.5">7</text>
<text x="228.8" y="140">422RA9D</text>
<text x="228.8" y="142.5">222RA10B</text>
<text x="193.7" y="145">6</text>
<text x="198.9" y="146.3">27</text>
<text x="198.9" y="148.8">29</text>
<text x="206.2" y="146.3">28</text>
<text x="206.2" y="148.8">30</text>
<text x="212.7" y="145">5</text>
<text x="228.8" y="145">422RA10D</text>
<text x="198.9" y="151.3">31</text>
<text x="198.9" y="153.8">33</text>
<text x="206.2" y="151.3">32</text>
<text x="206.2" y="153.8">34</text>
<text x="198.9" y="156.3">35</text>
<text x="198.9" y="158.8">37</text>
<text x="198.9" y="161.3">39</text>
<text x="206.2" y="156.3">36</text>
<text x="206.2" y="158.8">38</text>
<text x="206.2" y="161.3">40</text>
<text x="6" y="183.9">A</text>
<text x="289.5" y="183.9">A</text>
<text x="39.9" y="202.6">1</text>
<text x="111.9" y="202.6">2</text>
<text x="183.9" y="202.6">3</text>
<text x="255.9" y="202.6">4</text>
</g>
<g font-size="2.3" fill="#800000">
<text x="62.5" y="29.7">VDD3.3V</text>
<text x="87" y="39.8">SPIMOSI</text>
<text x="87" y="44.7">SPIMISO</text>
<text x="87" y="47.3">SPICLK</text>
<text x="87" y="42.2">nSS_SPI</text>
<text x="154.8" y="42.2">LADDR8</text>
<text x="154.8" y="44.7">LADDR10</text>
<text x="154.8" y="47.3">LADDR12</text>
<text x="240.1" y="44.7">LADDR11</text>
<text x="240.1" y="47.3">LADDR13</text>
<text x="240.1" y="42.2">LADDR9</text>
<text x="154.8" y="49.8">LADDR14</text>
<text x="154.8" y="52.3">LADDR16</text>
<text x="240.1" y="49.8">LADDR15</text>
<text x="240.1" y="52.3">LADDR17</text>
<text x="87" y="57.3">EINT0</text>
<text x="154.8" y="54.8">LADDR18</text>
<text x="154.8" y="57.3">LADDR20</text>
<text x="154.8" y="59.8">LnOE</text>
<text x="240.1" y="54.8">LADDR19</text>
<text x="240.1" y="59.8">nGCS1</text>
<text x="240.1" y="57.3">LnWE</text>
<text x="87" y="64.8">EINT2</text>
<text x="177.3" y="64.8">nGCS5</text>
<text x="235.5" y="63.5">GND</text>
<text x="177.3" y="69.8">LDATA16</text>
<text x="177.3" y="67.3">nWAIT</text>
<text x="217.5" y="69.8">LDATA17</text>
<text x="217.5" y="67.3">nRESET</text>
<text x="87" y="72.3">EINT11</text>
<text x="177.3" y="72.3">LDATA18</text>
<text x="177.3" y="74.8">LDATA20</text>
<text x="177.3" y="77.3">LDATA22</text>
<text x="217.5" y="72.3">LDATA19</text>
<text x="217.5" y="74.8">LDATA21</text>
<text x="217.5" y="77.3">LDATA23</text>
<text x="87" y="79.8">EINT19</text>
<text x="177.3" y="82.3">LDATA29</text>
<text x="177.3" y="79.8">LDATA31</text>
<text x="217.5" y="82.3">LDATA28</text>
<text x="217.5" y="79.8">LDATA30</text>
<text x="177.3" y="87.4">LDATA25</text>
<text x="177.3" y="84.9">LDATA27</text>
<text x="177.3" y="89.9">nXDACK1</text>
<text x="217.5" y="87.4">LDATA24</text>
<text x="217.5" y="84.9">LDATA26</text>
<text x="217.5" y="89.9">nXDREQ1</text>
<text x="56.9" y="92.4">EINT0</text>
<text x="56.9" y="104.9">EINT2</text>
<text x="159.8" y="112.4">LDATA0</text>
<text x="242.6" y="112.4">LDATA1</text>
<text x="56.9" y="117.4">EINT11</text>
<text x="159.8" y="114.9">LDATA2</text>
<text x="159.8" y="117.4">LDATA4</text>
<text x="159.8" y="119.9">LDATA6</text>
<text x="242.6" y="114.9">LDATA3</text>
<text x="242.6" y="117.4">LDATA5</text>
<text x="242.6" y="119.9">LDATA7</text>
<text x="159.8" y="122.5">LDATA8</text>
<text x="159.8" y="125">LDATA10 RA7C</text>
<text x="242.6" y="122.5">LDATA9</text>
<text x="242.6" y="125">LDATA11</text>
<text x="56.9" y="130">EINT19</text>
<text x="159.8" y="127.5">LDATA12 RA8A</text>
<text x="159.8" y="130">LDATA14 RA8C</text>
<text x="242.6" y="127.5">LDATA13</text>
<text x="242.6" y="130">LDATA15</text>
<text x="159.8" y="137.5">LADDR0 RA9A</text>
<text x="182.1" y="133.7">VDD5V</text>
<text x="218" y="133.7">GND</text>
<text x="242.6" y="137.5">LADDR1</text>
<text x="242.6" y="135">EINT2</text>
<text x="159.8" y="140">LADDR2 RA9C</text>
<text x="159.8" y="142.5">LADDR4 RA10A 1</text>
<text x="242.6" y="140">LADDR3</text>
<text x="242.6" y="142.5">LADDR5</text>
<text x="52.5" y="145">VDD3.3V</text>
<text x="159.8" y="145">LADDR6 RA10C 3</text>
<text x="159.8" y="147.5">nGCS3</text>
<text x="242.6" y="145">LADDR7</text>
<text x="94.6" y="152.5">nLED_1</text>
<text x="174.8" y="152.5">SPIMISO</text>
<text x="174.8" y="155">SPIMOSI</text>
<text x="174.8" y="150">AIN0</text>
<text x="220" y="150">AIN1</text>
<text x="220" y="152.5">SPICLK</text>
<text x="220" y="155">nSS_SPI</text>
<text x="174.8" y="160.1">IICSCL</text>
<text x="174.8" y="157.5">KBDINT</text>
<text x="220" y="157.5">LCD_PWREN</text>
<text x="220" y="160.1">IICSDA</text>
<text x="94.6" y="162.6">nLED_2</text>
<text x="94.6" y="172.6">nLED_4</text>
</g>
<g font-size="2.3" fill="#000080">
<text x="197.4" y="39.8">J2</text>
<text x="169.8" y="42.2">RA1A</text>
<text x="169.8" y="44.7">RA1C</text>
<text x="169.8" y="47.3">RA2A</text>
<text x="179.9" y="42.2">22</text>
<text x="179.9" y="44.7">22</text>
<text x="179.9" y="47.3">22</text>
<text x="169.8" y="49.8">RA2C</text>
<text x="169.8" y="52.3">RA3A</text>
<text x="179.9" y="49.8">22</text>
<text x="179.9" y="52.3">22</text>
<text x="72" y="56.6">R69</text>
<text x="169.8" y="54.8">RA3C</text>
<text x="169.8" y="57.3">RA4A</text>
<text x="169.8" y="59.8">RA4C</text>
<text x="179.9" y="54.8">22</text>
<text x="179.9" y="57.3">22</text>
<text x="179.9" y="59.8">22</text>
<text x="72" y="64.1">R70</text>
<text x="72" y="60.5">10K</text>
<text x="72" y="68.1">10K</text>
<text x="72" y="71.6">R71</text>
<text x="72" y="75.6">10K</text>
<text x="72" y="79.1">R72</text>
<text x="72" y="83.1">10K</text>
<text x="82" y="89.9">S2</text>
<text x="82" y="87.4">TD-15EA</text>
<text x="197.4" y="94.9">HEADER 20X2</text>
<text x="82" y="99.9">TD-15EA</text>
<text x="82" y="102.4">S3</text>
<text x="82" y="112.4">TD-15EA</text>
<text x="169.8" y="112.4">RA5A</text>
<text x="179.9" y="112.4">22</text>
<text x="197.4" y="109.9">J3</text>
<text x="82" y="114.9">S4</text>
<text x="169.8" y="114.9">RA5C</text>
<text x="169.8" y="117.4">RA6A</text>
<text x="169.8" y="119.9">RA6C</text>
<text x="179.9" y="114.9">22</text>
<text x="179.9" y="117.4">22</text>
<text x="179.9" y="119.9">22</text>
<text x="82" y="125">TD-15EA</text>
<text x="169.8" y="122.5">RA7A</text>
<text x="179.9" y="122.5">22</text>
<text x="179.9" y="125">22</text>
<text x="82" y="127.5">S5</text>
<text x="179.9" y="127.5">22</text>
<text x="179.9" y="130">22</text>
<text x="179.9" y="137.5">22</text>
<text x="179.9" y="140">22</text>
<text x="179.9" y="142.5">22</text>
<text x="179.9" y="145">22</text>
<text x="71.8" y="152.3">D10</text>
<text x="79.3" y="151.5">R73</text>
<text x="64.2" y="157.8">LED(RED)</text>
<text x="79.3" y="161.5">R74</text>
<text x="79.3" y="156">1K</text>
<text x="64.2" y="167.8">LED(RED)</text>
<text x="71.8" y="162.3">D11</text>
<text x="79.3" y="166.1">1K</text>
<text x="197.4" y="165.1">HEADER 20X2</text>
<text x="71.8" y="172.3">D12</text>
<text x="79.3" y="171.6">R75</text>
<text x="64.2" y="177.8">LED(RED)</text>
<text x="79.3" y="176.1">1K</text>
</g>
<g font-size="1.6" fill="#000080">
<text x="72" y="37.5">RA11</text>
<text x="72" y="51.8">1K</text>
</g>
</svg>
